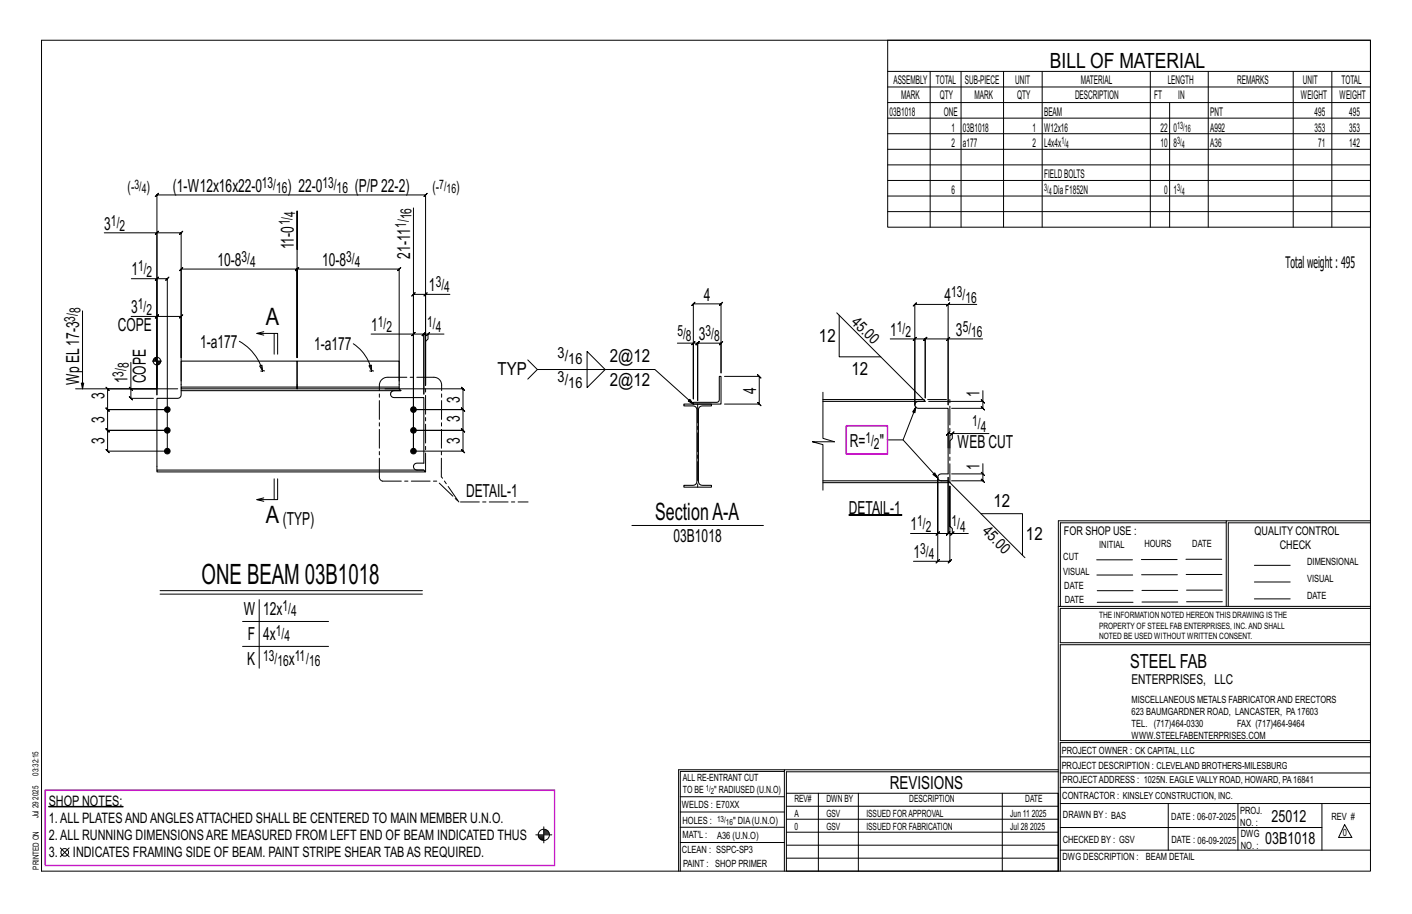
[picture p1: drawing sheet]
<svg xmlns="http://www.w3.org/2000/svg" width="432mm" height="279mm" viewBox="0 0 432 279" stroke-linecap="round" stroke-linejoin="round" font-family="sans-serif">
<g fill="#000" stroke="#000" stroke-width=".31">
<path d="M259.6 157.3h16.2v.2h-16.2zM14.9 246.5h22.7v.2h-22.7z"/>
<circle cx="51.2" cy="137.9" r=".86"/>
<circle cx="51.2" cy="125.2" r=".86"/>
<circle cx="51.2" cy="131.6" r=".86"/>
<circle cx="126.4" cy="125.2" r=".86"/>
<circle cx="126.4" cy="131.6" r=".86"/>
<circle cx="126.4" cy="137.9" r=".86"/>
</g>
<g fill="none" stroke="#000" stroke-width=".31">
<path d="M12.7 12.3h406.4v254h-406.4zM271.5 12.3h147.6v57.2h-147.6zM271.5 21.8h147.6M271.5 26.6h147.6M271.5 31.4h147.6M271.5 36.1h147.6M284.5 21.8v47.7M293.9 21.8v47.7M306.9 21.8v47.7M318.7 21.8v47.7M351.8 21.8v47.7M357.7 31.4v38.1"/>
<path d="M369.5 21.8v47.7M395.5 21.8v47.7M407.3 21.8v47.7M271.5 40.9h147.6M271.5 45.6h147.6M271.5 50.4h147.6M271.5 55.2h147.6M271.5 59.9h147.6M31.9 71.2h16.1v49.5v-24h-7.9M48 71.2l-.5 .5 1-1zM48 71.2h7.4l-.5 .5 1-1-.5 .5v38.1v-27l-.5 .5 1-1-.5 .5h35.5l-.5 .5 1-1-.5 .5v27v-27l-.5 .5 1-1-.5 .5h31.2l-.5 .5 1-1-.5 .5v34.2M90.9 76.3v-11.8v44.8"/>
<path d="M126.4 63.6v74.3v-47.9l-.5 .5 1-1-.5 .5h3.7M271.5 64.7h147.6M25.2 95v23.9l-.3-1.8h.7l-.4 1.8M40.2 85.2h7.8v33.7h-15.1l-.5-.5 1 1-.5-.5v6.3l-.5-.5 1 1-.5-.5h18.3h-18.3l-.5-.5 1 1-.5-.5v6.4l-.5-.5 1 1-.5-.5h18.3h-18.3l-.5-.5 1 1-.5-.5v6.3l-.5-.5 1 1-.5-.5h18.3v-52.7l.5-.5-1 1 .5-.5h-3.2M47.5 85.7l1-1zM48 96.7l-.5 .5 1-1zM48 96.7h7.4l-.5 .5 1-1-.5 .5v19.8M130.6 89.5l-1 1zM137.6 90h-7.5v27.8M255.9 95.6l26.5 26.5M256.6 96.4v12.7h12.7M289.9 93.1l.5-.5-1 1z"/>
<path d="M289.9 93.1h-10.1l.5-.5-1 1 .5-.5v30.7v-20.2h-7.6M298.7 93.1h-8.8v30.7v-20.2h10.6M39.5 118.4l1 1zM40 110.8v8.1h14.3M40 118.9v2.9l-.5-.5 1 1-.5-.5h6.9M46.6 110.4h2.8M46.9 109.9v.5M47.1 109.6v.8M47.4 109.4v1M47.6 109.3v1.1M47.8 109.2v1.2M48 109v8.8"/>
<path d="M48.2 110.4v1.1M48.4 110.4v1.1M48.6 110.4v1M48.8 110.4v.8M49 110.4v.5M73.2 104.3a15.1 15.1 0 0 1 7.1 9.1M79.4 111.9l.7-.3 .2 1.8zM80.3 113.4h-.6M80.7 102.5l-2.1-.6h6.3v6.4M80.7 101.4l-2.1 .5M80.9 113.4h-.6M83.8 101.9v6.4"/>
<path d="M108 105.1a13.1 13.1 0 0 1 5.7 8.3M112.8 111.8l.8-.2 .1 1.8zM113.1 113.4h.6M113.5 102.1h12.9v35.8h15.2l.5 .5-1-1 .5 .5v-6.3l.5 .5-1-1 .5 .5h-15.2h15.2l.5 .5-1-1 .5 .5v-6.4l.5 .5-1-1 .5 .5h-15.2h15.2l.5 .5-1-1 .5 .5v-6.3l.5 .5-1-1 .5 .5h-23.9M113.7 113.4h.6M125.9 102.6l1-1zM126.4 102.1h3.2l-.5 .5 1-1-.5 .5v18.4v-18.4l-.5 .5 1-1-.5 .5h1.3M130.1 117.8v-58.2l.5-.5-1 1 .5-.5h-82.1l.5-.5-1 1 .5-.5v59.3h-24.9M131.4 101.6l-1 1zM135.8 102.1h-4.9v1.5l-.8 .8v13.4M161.4 110l2.9 3h36l11.7 10.5-1.5-.9 .5-.5 1 1.4M164.3 113l-2.9 2.9"/>
<path d="M179.5 107.4l5.6 5.6-5.6 5.5zM207.1 104.9h4.9v17v-29l-.5 .5 1-1-.5 .5h8.5l-.5 .5 1-1-.5 .5v21.1v-9.1l.5-.5-1 1 .5-.5h-7.1l.5-.5-1 1 .5-.5v17.6v-17.6l.5-.5-1 1 .5-.5h-1.4M212 104.9l.5-.5-1 1zM221.6 115.1h10.6l-.5-.5 1 1-.5-.5v8.4l-.5-.5 1 1-.5-.5h-10.6M251.7 119.9v14.1l3.5 1h-6.8l3.3 .9v13.9M279.8 103.6h3.1l-.5 .5 1-1-.5 .5v18v-18l-.5 .5 1-1-.5 .5h7M280.3 103.1l-1 1zM289.9 103.6l.5-.5-1 1zM300.6 119.4v3.3h-16.6M271.3 134.5h4.9l10.6 11.6-1.5-1 .5-.5 1 1.5M280.1 124.4l-1 1.5 .7 .3 .3-1.8-3.9 10.1M290.7 133l1-1z"/>
<path d="M291.2 132.5h-1.3l.5-.5-1 1 .5-.5v4.5M300.1 122.2l1 1zM300.6 122.7v2.1l-.5-.5 1 1-.5-.5h-9.6M302.4 132.5h-11.2v1.5l-.7 .8v2.2M80.7 152.2l-2.1 .5M83.8 146.4v6.3M84.9 146.4v6.3h-6.3l2.1 .6M290.5 147.5l22.9 23M300 157h12.7v12.7M300.1 144.4l1 1zM300.6 141.7v3.2h-9.6M300.6 144.9v2.1l-.5-.5 1 1-.5-.5h-9.6"/>
<path d="M375 159.8h-50.7v25.6M375 159.2h-51.3l-.1 107.1M419.1 159.2h-44.1v26.2M419.1 159.8h-43.5v25.6M193.2 160.6h40.3M278.4 163.1h8.4v-17.2v25.7h-7.5M286.8 163.1l.5-.5-1 1zM286.8 163.1h3.1l-.5 .5 1-1-.5 .5v-17.2v17.2l-.5 .5 1-1-.5 .5h1.3M287.3 171.1l-1 1zM290.7 163.6l1-1zM296.1 163.1h-4.9v-1.5l-.7-.8v-12.2v23l.5-.5-1 1 .5-.5h-3.7M335.4 171.1h10.9"/>
<path d="M335.4 175.8h11M349 171h11M349.1 175.7h11M362.7 171h10.9M362.7 175.6h11M383.6 172.8h11M383.6 177.9h11M49 180.6h80.2M49 181.6h80.2M74.2 190h26.3M74.2 197.6h26.3M79.3 183.3v21"/>
<path d="M323.7 185.4h95.4M335.5 184.1h11M335.5 180.6h11M349.2 184h11M349.2 180.5h11M362.9 180.4h10.9M362.9 184h10.9M383.6 183.1h11M419.1 186h-94.9v10.5h94.9M419.1 197.1h-94.9v29.3h94.9v.6h-94.9v39.3M239.9 235.8h-31.9v30.5M239.9 235.3h-32.4v31"/>
<path d="M323.6 235.3h-83.7v31M323.6 235.9h-83.1v6.6M324.2 236.3h94.9M324.2 231.4h94.9M18.4 259.2l2.7 2.7M21.1 259.2l-2.7 2.7M163.8 255.2h5M164.6 255.5h1.7M164.7 255.8h1.6M164.8 256.1h1.5M165 256.4h1.3M165.4 256.6h.9"/>
<path d="M166.3 252.8v4.9M166.3 254.1h1.3M166.3 253.8h.9M166.3 254.6h1.6M166.3 254.3h1.5M166.3 254.9h1.7M208 252.9h31.9M208 257.5h31.9M208 243.6h31.9M208 248.2h31.9M240.5 242.5h83.1v23.8h-83.1zM240.5 258.4h83.1"/>
<path d="M240.5 254.4h83.1M240.5 250.4h83.1M240.5 246.5h83.1M250.3 242.5v23.8M262.5 242.5v23.8M306.5 242.5v23.8M324.2 253h80.1M324.2 245.6h94.9M324.2 259.9h94.9M324.2 240.7h94.9M357.3 245.6v14.3M378.6 245.6v14.3"/>
<path d="M404.3 245.6v14.3M411.2 252.1l2.2 3.9h-4zM240.5 262.3h83.1"/>
<circle cx="48" cy="110.4" r="1.16"/>
<circle cx="166.3" cy="255.2" r="1.71"/>
<circle cx="19.8" cy="260.6" r="1.17"/>
</g>
<path d="M258.8 130.1h12.6v8.7h-12.6zM13.8 241.6h155.8v23h-155.8z" fill="none" stroke="#f0f" stroke-width=".5"/>
<path d="M55.4 118.3v-7.9h35.5v7.9h-35.5v.6h66.7M55.4 118.9v.5h67.2l-.5-.5M55.4 119.4v1.3a1.06 1.06 0 0 1-1.1 1.1h-6.3v21.9M122.1 118.3h-31.2v.6v-8.5h31.2v8.5M122.6 119.4h-2.1a1.06 1.06 0 0 0-1.1 1.1 1.06 1.06 0 0 0 1.1 1h9.1v20.1h-2.1a1.06 1.06 0 0 0-1.1 1 1.06 1.06 0 0 0 1.1 1.1h2.1M209.1 123.5h8.5v.6h-2.9a1.16 1.16 0 0 0-1.1 1.1v22a1.16 1.16 0 0 0 1.1 1.2h2.9v.5h-8.5v-.5h2.9a1.16 1.16 0 0 0 1.1-1.2v-22a1.16 1.16 0 0 0-1.1-1.1h-2.9zM212 123h7.2a.79 .79 0 0 0 .8-.8v-7.1h.5v8.4h-8.5zM251.7 122.1h30.7l.5 .6h-31.2M282.9 122.7h-2.1a1.06 1.06 0 0 0-1 1.1 1.06 1.06 0 0 0 1 1h9.1v20.1h-2.1a1.06 1.06 0 0 0-1 1 1.06 1.06 0 0 0 1 1.1h2.1M48 143.7h81.6l.5 .6h-82.1zM251.7 147h38.2l.6 .5h-38.8" fill="none" stroke="#000" stroke-width=".32"/>
<path d="M118.6 115.3a2.5 2.5 0 0 0-2.6 2.4M118.7 115.3h14M135.1 117.7a2.38 2.38 0 0 0-2.4-2.4M213.4 123.5v25.4M116 145.8v-28.1M116 145.8l.3 .9 .7 .4M117 147.1h16.7l6.6 6.3h21.2M130.1 144.2v-25.3M135 145.8l.1-28.1M140.3 153.4l-5.2-7.6M290.5 147.5v-25.4h-8.1" fill="none" stroke="#000" stroke-width=".31" stroke-dasharray="5.8 1 1 1"/>
<text font-size="8.6" x="61.7" y="178.6">ONE BEAM 03B1018</text>
<g font-size="7.3">
<text x="81.3" y="99.5">A</text>
<text x="81.3" y="159.9">A</text>
<text x="200.4" y="158.9">SectionA-A</text>
</g>
<text font-size="6.4" x="321.1" y="20.7">BILL OF MATERIAL</text>
<text font-size="5.9" x="345.6" y="204.1">STEEL FAB</text>
<g font-size="5.5">
<text x="52.8" y="58.6">(1-W12x16x22-0</text>
<text x="87.9" y="58.6">) 22-0</text>
<text x="108.5" y="58.6">(P/P22-2)</text>
<text x="31.9" y="70.2">3</text>
<text x="89.9" y="76.3" transform="rotate(-90 89.9 76.3)">11-0</text>
<text x="66.5" y="81.3">10-8</text>
<text x="98.5" y="81.3">10-8</text>
<text x="125.4" y="79.1" transform="rotate(-90 125.4 79.1)">21-11</text>
<text x="40.2" y="84.2">1</text>
<text x="131.2" y="89">1</text>
<text x="40.1" y="95.7">3</text>
<text x="215.2" y="91.9">4</text>
<text x="288.8" y="92.1">4</text>
<text x="36.1" y="101.3">COPE</text>
<text x="113.5" y="101.1">1</text>
<text x="61.2" y="106.2">1-a177</text>
<text x="96" y="107">1-a177</text>
<text x="213.7" y="103.9">3</text>
<text x="250.4" y="104.5">12</text>
<text x="272.2" y="102.6">1</text>
<text x="292.3" y="102.6">3</text>
<text x="186.4" y="110.7">2@12</text>
<text x="24.2" y="117.8" transform="rotate(-90 24.2 117.8)">Wp EL17-3</text>
<text x="39" y="117.2" transform="rotate(-90 39 117.2)">1</text>
<text x="44.6" y="117.2" transform="rotate(-90 44.6 117.2)">COPE</text>
<text x="152.2" y="114.7">TYP</text>
<text x="186.4" y="118">2@12</text>
<text x="260.4" y="114.7">12</text>
<text x="31.9" y="122" transform="rotate(-90 31.9 122)">3</text>
<text x="140.6" y="123.1" transform="rotate(-90 140.6 123.1)">3</text>
<text x="231.2" y="120.3" transform="rotate(-90 231.2 120.3)">4</text>
<text x="299.6" y="121.5" transform="rotate(-90 299.6 121.5)">1</text>
<text x="31.9" y="129.3" transform="rotate(-90 31.9 129.3)">3</text>
<text x="140.6" y="129.1" transform="rotate(-90 140.6 129.1)">3</text>
<text x="31.9" y="135.8" transform="rotate(-90 31.9 135.8)">3</text>
<text x="140.6" y="135.8" transform="rotate(-90 140.6 135.8)">3</text>
<text x="259.8" y="136.7">R=</text>
<text x="269" y="136.7">&quot;</text>
<text x="292.8" y="137">WEB CUT</text>
<text x="299.6" y="143.8" transform="rotate(-90 299.6 143.8)">1</text>
<text x="142.5" y="152.1">DETAIL-1</text>
<text x="303.8" y="155">12</text>
<text x="86.4" y="160.5">(TYP)</text>
<text x="259.6" y="157">DETAIL-1</text>
<text x="206" y="165.6">03B1018</text>
<text x="278.4" y="162.1">1</text>
<text x="313.7" y="165.2">12</text>
<text x="279.3" y="170.6">1</text>
<text x="74.6" y="188">W</text>
<text x="80.5" y="188">12x</text>
<text x="75.8" y="195.7">F</text>
<text x="80.5" y="195.7">4x</text>
<text x="75.6" y="203.3">K</text>
<text x="88.3" y="203.3">x</text>
<text x="272.2" y="241.1">REVISIONS</text>
</g>
<g font-size="5.1">
<text x="388.9" y="251.3">25012</text>
<text x="386.9" y="258.1">03B1018</text>
</g>
<text font-size="4.9" x="393.1" y="81.9">Totalweight : 495</text>
<g font-size="4.7">
<text x="39" y="58.7">(-</text>
<text x="44.8" y="58.7">)</text>
<text x="80.1" y="57.4">13/</text>
<text x="84.5" y="59">16</text>
<text x="98.6" y="57.4">13/</text>
<text x="103" y="59">16</text>
<text x="132.3" y="58.7">(-</text>
<text x="139.5" y="58.7">)</text>
<text x="33.9" y="68.9">1/</text>
<text x="36.6" y="70.6">2</text>
<text x="88.6" y="68.9" transform="rotate(-90 88.6 68.9)">1/</text>
<text x="90.3" y="66.3" transform="rotate(-90 90.3 66.3)">4</text>
<text x="124.2" y="69.7" transform="rotate(-90 124.2 69.7)">1/</text>
<text x="125.9" y="67" transform="rotate(-90 125.9 67)">16</text>
<text x="42.2" y="83">1/</text>
<text x="73.9" y="80">3/</text>
<text x="76.5" y="81.7">4</text>
<text x="105.9" y="80">3/</text>
<text x="108.5" y="81.7">4</text>
<text x="44.8" y="84.6">2</text>
<text x="133.2" y="87.7">3/</text>
<text x="135.8" y="89.4">4</text>
<text x="24.7" y="95.7" transform="rotate(-90 24.7 95.7)">8</text>
<text x="42.2" y="94.5">1/</text>
<text x="290.9" y="90.8">13/</text>
<text x="295.2" y="92.5">16</text>
<text x="23" y="98.3" transform="rotate(-90 23 98.3)">3/</text>
<text x="44.8" y="96.2">2</text>
<text x="115.5" y="99.9">1/</text>
<text x="118.2" y="101.5">2</text>
<text x="130.7" y="99.9">1/</text>
<text x="133.3" y="101.5">4</text>
<text x="260.1" y="98.7" transform="rotate(45 260.1 98.7)">45.0</text>
<text x="274.3" y="101.4">1/</text>
<text x="294.4" y="101.4">5/</text>
<text x="207.1" y="102.7">5/</text>
<text x="209.8" y="104.3">8</text>
<text x="215.8" y="102.7">3/</text>
<text x="218.4" y="104.3">8</text>
<text x="276.9" y="103">2</text>
<text x="297" y="103">16</text>
<text x="39.4" y="112.5" transform="rotate(-90 39.4 112.5)">8</text>
<text x="170.5" y="109.5">3/</text>
<text x="173.8" y="111.1">16</text>
<text x="37.8" y="115.1" transform="rotate(-90 37.8 115.1)">3/</text>
<text x="170.5" y="116.8">3/</text>
<text x="173.8" y="118.5">16</text>
<text x="297.3" y="130.3">1/</text>
<text x="299.9" y="132">4</text>
<text x="264.7" y="135.5">1/</text>
<text x="267.3" y="137.2">2</text>
<text x="280.5" y="160.8">1/</text>
<text x="291" y="160.8">1/</text>
<text x="283.1" y="162.5">2</text>
<text x="293.6" y="162.5">4</text>
<text x="300.1" y="162.6" transform="rotate(45 300.1 162.6)">45.0</text>
<text x="281.4" y="169.3">3/</text>
<text x="284" y="171">4</text>
<text x="86.4" y="186.8">1/</text>
<text x="89" y="188.5">4</text>
<text x="84.3" y="194.4">1/</text>
<text x="87" y="196.1">4</text>
<text x="80.5" y="202">13/</text>
<text x="84.8" y="203.7">16</text>
<text x="90.1" y="202">11/</text>
<text x="94.5" y="203.7">16</text>
</g>
<g font-size="4.4">
<text x="14.9" y="251.5">1.ALL PLATESANDANGLESATTACHED SHALL BE CENTERED TO MAIN MEMBER U.N.O.</text>
<text x="14.9" y="246.3">SHOP NOTES:</text>
<text x="14.9" y="256.7">2.ALL RUNNING DIMENSIONSARE MEASURED FROM LEFT END OF BEAM INDICATED THUS</text>
<text x="14.9" y="262">3.</text>
<text x="22.3" y="262">INDICATES FRAMING SIDE OF BEAM. PAINT STRIPE SHEAR TABAS REQUIRED.</text>
</g>
<text font-size="4.2" x="346" y="209.1">ENTERPRISES, LLC</text>
<g font-size="4">
<text x="41.1" y="57.7">3/</text>
<text x="43.3" y="59.1">4</text>
<text x="134.3" y="57.7">7/</text>
<text x="136.6" y="59.1">16</text>
</g>
<g font-size="3.7">
<text x="273.2" y="25.6">ASSEMBLY</text>
<text x="286.2" y="25.6">TOTAL</text>
<text x="295.1" y="25.6">SUB-PIECE</text>
<text x="310.4" y="25.6">UNIT</text>
<text x="330.5" y="25.6">MATERIAL</text>
<text x="357.1" y="25.6">LENGTH</text>
<text x="378.3" y="25.6">REMARKS</text>
<text x="398.4" y="25.6">UNIT</text>
<text x="410.2" y="25.6">TOTAL</text>
<text x="272.1" y="35.5">03B1018</text>
<text x="275.6" y="30.4">MARK</text>
<text x="287.4" y="30.4">QTY</text>
<text x="288.6" y="35.5">ONE</text>
<text x="298" y="30.4">MARK</text>
<text x="311" y="30.4">QTY</text>
<text x="319.3" y="35.5">BEAM</text>
<text x="328.7" y="30.4">DESCRIPTION</text>
<text x="353" y="30.4">FT</text>
<text x="360.3" y="30.4">IN</text>
<text x="370.1" y="35.5">PNT</text>
<text x="397.8" y="30.4">WEIGHT</text>
<text x="402" y="35.5">495</text>
<text x="409.6" y="30.4">WEIGHT</text>
<text x="412.6" y="35.5">495</text>
<text x="290.9" y="40.2">1</text>
<text x="294.5" y="40.2">03B1018</text>
<text x="315.8" y="40.2">1</text>
<text x="319.3" y="40.2">W12x16</text>
<text x="354.9" y="40.2">22</text>
<text x="358.9" y="40.2">0</text>
<text x="370.1" y="40.2">A992</text>
<text x="402" y="40.2">353</text>
<text x="412.6" y="40.2">353</text>
<text x="290.9" y="45">2</text>
<text x="294.5" y="45">a177</text>
<text x="315.8" y="45">2</text>
<text x="319.3" y="45">L4x4x</text>
<text x="354.9" y="45">10</text>
<text x="358.9" y="45">8</text>
<text x="370.1" y="45">A36</text>
<text x="403.2" y="45">71</text>
<text x="412.6" y="45">142</text>
<text x="290.9" y="59.3">6</text>
<text x="319.3" y="54.5">FIELDBOLTS</text>
<text x="322.2" y="59.3">DiaF1852N</text>
<text x="356" y="59.3">0</text>
<text x="358.9" y="59.3">1</text>
<text x="325.3" y="163.4">FOR SHOP USE :</text>
<text x="383.7" y="163.4">QUALITY CONTROL</text>
<text x="391.4" y="167.8">CHECK</text>
</g>
<g font-size="3.1">
<text x="360" y="39.4">13/</text>
<text x="362.3" y="40.5">16</text>
<text x="324.6" y="44.1">1/</text>
<text x="326" y="45.3">4</text>
<text x="360" y="44.1">3/</text>
<text x="361.4" y="45.3">4</text>
<text x="319.3" y="58.4">3/</text>
<text x="320.7" y="59.5">4</text>
<text x="360" y="58.4">3/</text>
<text x="361.4" y="59.5">4</text>
<text x="336.2" y="167.4">INITIAL</text>
<text x="350" y="167.1">HOURS</text>
<text x="364.6" y="167.2">DATE</text>
<text x="325.2" y="171.3">CUT</text>
<text x="399.8" y="172.8">DIMENSIONAL</text>
<text x="325.1" y="175.8">VISUAL</text>
<text x="399.8" y="177.9">VISUAL</text>
<text x="325.5" y="180">DATE</text>
<text x="325.7" y="184.4">DATE</text>
<text x="399.8" y="183.1">DATE</text>
<text x="346" y="215">MISCELLANEOUS METALS FABRICATORAND ERECTORS</text>
<text x="346" y="218.6">623 BAUMGARDNER ROAD, LANCASTER, PA17603</text>
<text x="346" y="225.8">WWW.STEELFABENTERPRISES.COM</text>
<text x="346" y="222.2">TEL. (717)464-0330</text>
<text x="378.3" y="222.2">FAX (717)464-9464</text>
<text x="324.7" y="230.5">PROJECT OWNER : CK CAPITAL, LLC</text>
<text x="208.8" y="238.8">ALL RE-ENTRANT CUT</text>
<text x="324.7" y="235.1">PROJECT DESCRIPTION : CLEVELAND BROTHERS-MILESBURG</text>
<text x="324.9" y="239.5">PROJECTADDRESS : 1025N. EAGLE VALLY ROAD, HOWARD, PA16841</text>
<text x="208.8" y="242.5">TO BE</text>
<text x="218.4" y="242.5">&quot; RADIUSED (U.N.O)</text>
<text x="242.9" y="245.3">REV#</text>
<text x="252.7" y="245.3">DWN BY</text>
<text x="278.1" y="245.3">DESCRIPTION</text>
<text x="313.5" y="245.3">DATE</text>
<text x="324.9" y="244.2">CONTRACTOR : KINSLEY CONSTRUCTION, INC.</text>
<text x="208.5" y="247">WELDS : E70XX</text>
<text x="208.7" y="251.7">HOLES :</text>
<text x="224.2" y="251.8">&quot; DIA(U.N.O)</text>
<text x="242.9" y="249.9">A</text>
<text x="252.7" y="249.9">GSV</text>
<text x="264.9" y="249.9">ISSUED FORAPPROVAL</text>
<text x="309" y="249.9">Jun 11</text>
<text x="315.5" y="249.9">2025</text>
<text x="325.1" y="250">DRAWN BY : BAS</text>
<text x="358.2" y="250.5">DATE : 06-07-2025</text>
<text x="379.3" y="248.9">PROJ.</text>
<text x="407.2" y="250.5">REV #</text>
<text x="208.7" y="256.3">MAT'L :</text>
<text x="219.3" y="256.4">A36 (U.N.O)</text>
<text x="242.9" y="253.8">0</text>
<text x="252.7" y="253.8">GSV</text>
<text x="264.9" y="253.8">ISSUED FOR FABRICATION</text>
<text x="309" y="253.8">Jul 28</text>
<text x="315" y="253.8">2025</text>
<text x="325" y="257.6">CHECKED BY : GSV</text>
<text x="358.3" y="257.7">DATE : 06-09-2025</text>
<text x="379.3" y="252.5">NO. :</text>
<text x="379.5" y="255.9">DWG</text>
<text x="410.6" y="255.5">0</text>
<text x="208.6" y="260.7">CLEAN : SSPC-SP3</text>
<text x="324.9" y="262.9">DWG DESCRIPTION :</text>
<text x="350.4" y="263">BEAM DETAIL</text>
<text x="379.5" y="259.5">NO. :</text>
<text x="208.9" y="265">PAINT : SHOP PRIMER</text>
</g>
<g font-size="2.7">
<text x="336.1" y="189">THE INFORMATION NOTED HEREON THIS DRAWING IS THE</text>
<text x="336.1" y="195.4">NOTED BE USED WITHOUT WRITTEN CONSENT.</text>
<text x="336.1" y="192.2">PROPERTY OF STEEL FAB ENTERPRISES, INC.AND SHALL</text>
</g>
<g font-size="2.6">
<text x="215.9" y="241.8">1/</text>
<text x="217.4" y="242.7">2</text>
<text x="219.3" y="251.1">13/</text>
<text x="222" y="252.1">16</text>
</g>
<g font-size="2.5">
<text x="11.7" y="237.1" transform="rotate(-90 11.7 237.1)">03:32:15</text>
<text x="11.8" y="244.4" transform="rotate(-90 11.8 244.4)">2025</text>
<text x="11.8" y="250.1" transform="rotate(-90 11.8 250.1)">Jul 29</text>
<text x="11.9" y="265.8" transform="rotate(-90 11.9 265.8)">PRINTED ON</text>
</g>
</svg>
